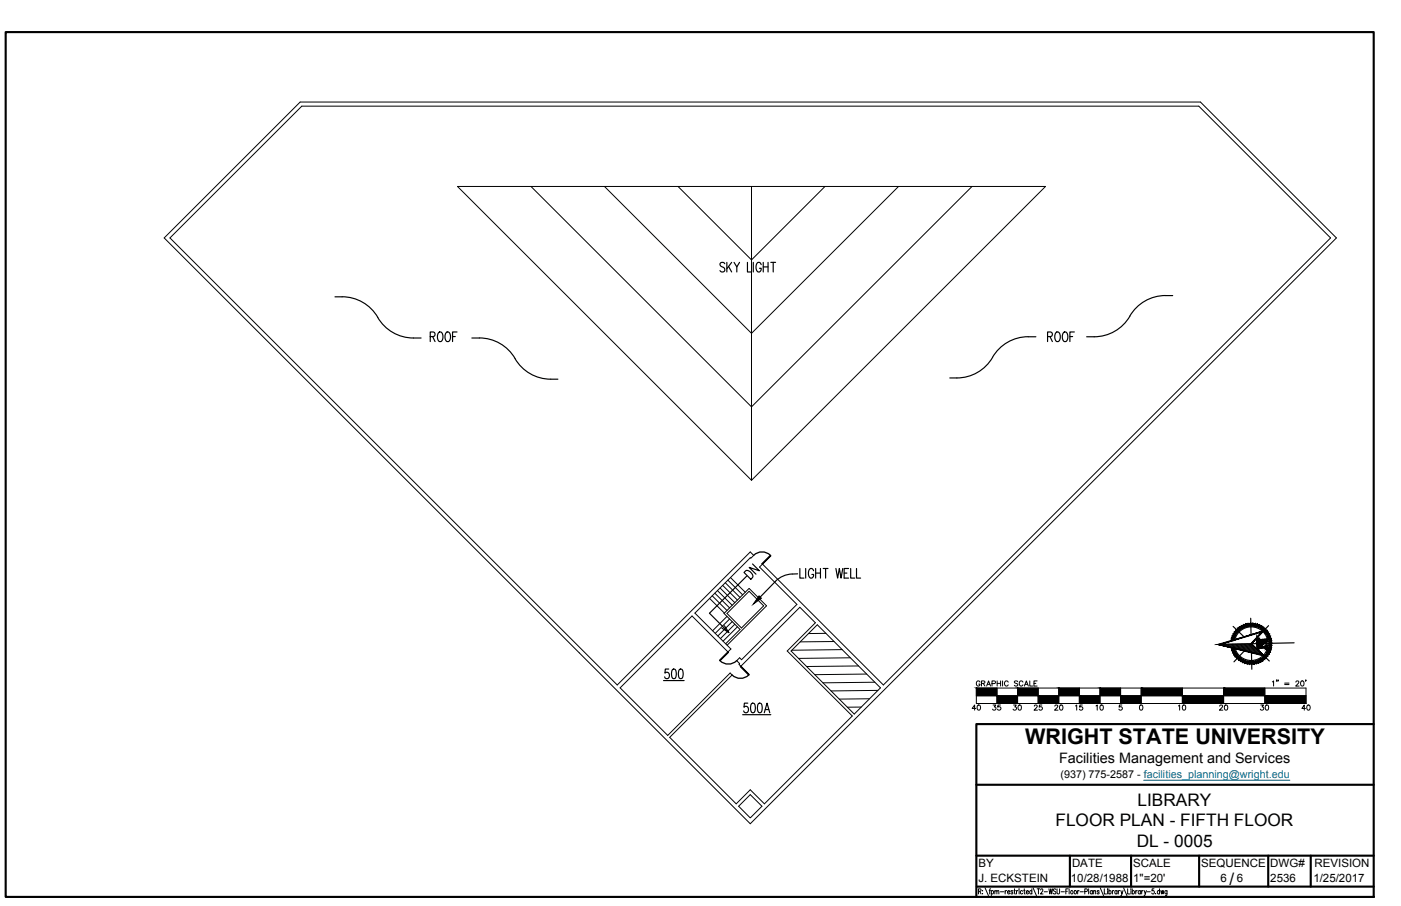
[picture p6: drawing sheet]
<svg xmlns="http://www.w3.org/2000/svg" width="432mm" height="279mm" viewBox="0 0 432 279" stroke-linecap="round" stroke-linejoin="round" font-family="sans-serif">
<!-- layer: A-EXISTING -->
<g fill="none" stroke="#000" stroke-width=".31">
<path d="M92.5 31.5h277.5l41.9 41.9-180.7 180.6-180.6-180.6zM163.7 57.5l67.9 68 68-68M186.3 57.5l45.3 45.3v45.3l90.6-90.6h-181.2l90.6 90.6M209 57.5l22.6 22.7 22.7-22.7M231.6 57.5v45.3l45.3-45.3M223.5 179.7l4.6 4.5M224.3 178.9l4.6 4.5M225.1 178.1l4.6 4.5M231.2 172l-17 17.1 11.1 11-.9 1-11.1-11.1-22.2 22.1 14.7 14.7 19.2-19.2 .6 .6-19.2 19.2 20.5 20.5 4.3-4.3 4.4 4.3 27.1-27.1-20.1-20 8.7-8.7-4.8-4.8-18.2 18.2-.6-.6 .3-.3-1-.9 1-.8 .6 .5 17-17-11.5-11.5M231.2 170.2l-41 41-137.8-137.8 40.6-40.7h276.5l40.6 40.7-137.8 137.8-37.3-37.2M218.7 184.5l4.6 4.6M219.5 183.7l4.6 4.6"/>
<path d="M220.3 182.9l4.6 4.6M221.1 182.1l4.6 4.6M221.9 181.3l4.6 4.6M222.7 180.5l4.6 4.6M223.7 198.5l4.4-4.4-4.9-4.9 7.7-7.7 5.4 5.3-12.2 12.2M224.1 190.1l-4.5 4.4M224.9 190.9l-4.5 4.4M225.7 191.7l-4.5 4.4M226.5 192.5l-4.4 4.4M227.3 193.3l-4.4 4.4M230.9 182.3l4.5 4.5-6.9 6.9-4.4-4.5zM251.9 192.7l19.5 19.4-8.1 8.1-19.5-19.4z"/>
<path d="M227.7 248.6l3.5-3.5 3.6 3.5-3.6 3.6z"/>
</g>
<!-- layer: A-NOTE -->
<g fill="none" stroke="#000" stroke-width=".36">
<path d="M103.2 91.5a13.3 13.3 0 0 1 13.8 7.3 13.4 13.4 0 0 0 12.8 5.4M223.4 81.3a.74 .74 0 0 0-1-.4 .74 .74 0 0 0-.4 1l1 .6a.79 .79 0 0 1 .2 1.3 .79 .79 0 0 1-1.3-.3M224 80.9v3M224.6 82.2l.9 1.7M225.5 80.9l-1.5 2M226.2 80.9l.9 1.4 .8-1.4M227.1 82.3v1.6M230.4 80.9v3h1.2M232.2 80.9v3M234.6 81.6a.83 .83 0 0 0-1-.7 .83 .83 0 0 0-.6 1.1l.1 1.2a.79 .79 0 0 0 1 .7 .79 .79 0 0 0 .5-1.2h-.5M235.2 80.9v3M235.2 82.3h1.5"/>
<path d="M236.7 80.9v3M237.6 80.9h1.4M238.3 80.9v3M348.2 97.5a13.2 13.2 0 0 1-13.3 6.4M361.4 91.2a13.2 13.2 0 0 0-13.2 6.3M145.4 104.2h2.4M147.7 104.2a12.9 12.9 0 0 1 11.6 7.3 13.3 13.3 0 0 0 12.7 5.4M319.3 103.9a13.4 13.4 0 0 0-14 7.3 13.3 13.3 0 0 1-12.6 5.4M230.1 177.7l-11.4 11.4 5.9 6M244.2 177a7.6 7.6 0 0 0-5.2 2.3l-4.7 4.8M245.8 177h-1.6M246.5 175.3v3h1.3"/>
<path d="M248.3 175.3v3M250.8 176a.83 .83 0 0 0-1.1-.7 .83 .83 0 0 0-.5 1.1v.8a.85 .85 0 0 0 .8 1.1 .85 .85 0 0 0 .8-1.1h-.6M251.4 175.3v3M251.4 176.7h1.5M252.9 175.3v3M253.7 175.3h1.5M254.5 175.3v3M257.6 175.3l.6 3 .5-3 .5 3 .6-3M260.2 176.7h.8M261.5 175.3h-1.3v3h1.3M262.2 175.3v3h1.3M264 175.3v3h1.3"/>
<path d="M223.3 193l1.3 2.1-2.1-1.4"/>
</g>
<!-- layer: ROOM-NUMBER -->
<path d="M204.5 209.9h6.4M206.1 206.3h-1l-.2 1.3a.94 .94 0 0 1 1.5 .5 .94 .94 0 0 1-1 1.2l-.6-.6M207.3 206.5l.5-.2a2.02 2.02 0 0 1 0 3h-.2a1.77 1.77 0 0 1-.5-2.4zM209.4 206.5l.5-.2a2.02 2.02 0 0 1 0 3h-.2a1.77 1.77 0 0 1-.5-2.4zM230.5 216.8h-1.1l-.1 1.3a.95 .95 0 0 1 1.5 .5 .95 .95 0 0 1-1.1 1.2l-.5-.6M231.6 217l.6-.2a1.77 1.77 0 0 1 .5 2.4l-.2 .5-.5 .1a2.32 2.32 0 0 1-.4-2.8zM233.8 217l.5-.2a1.77 1.77 0 0 1 .5 2.4l-.2 .5-.5 .1a2.32 2.32 0 0 1-.3-2.8zM235.6 219.8l.8-3 .9 3M235.9 218.8h1M228.9 220.4h8.7" fill="none" stroke="#000" stroke-width=".36"/>
<!-- layer: HATCH -->
<path d="M254.6 195.3l-5.4 .1M257.1 197.8l-10.5 .1M259.6 200.3l-15.6 .2M262.1 202.9l-16 .1M264.6 205.4l-16 .1M265.4 218.1h-4.2M267.1 207.9l-16 .2M268 215.5l-9.3 .1M269.6 210.4l-16 .2M270.6 212.9l-14.4 .2" fill="none" stroke="#000" stroke-width=".31"/>
<!-- layer: A-DOOR -->
<path d="M221.8 203.6l2.6-2.5 .1 .1-2.6 2.5zM221.9 203.7a3.6 3.6 0 0 0 5.1 0M225.6 208.1a3.6 3.6 0 0 0 5.2 0M228.3 205.5l2.6 2.5-.1 .2-2.6-2.6z" fill="none" stroke="#000" stroke-width=".4"/>
<!-- layer: A-NOTE -->
<path d="M233.9 183.8l.8 .7-2.5 1.8z" fill="#000" stroke="#000" stroke-width=".31"/>
<!-- layer: BORDER -->
<path d="M1.7 9.9h421.7v266.7h-421.7zM423.4 223.3h-122.5v53.3M300.9 242h122.5M300.9 263.9h122.5M301 273.4h122.4M329.7 263.9v9.5M348.6 263.9v9.5M369.6 263.9v9.5M390.9 263.9v9.5M404 263.9v9.5" fill="none" stroke="#000" stroke-width=".66"/>
<!-- layer: BORDER-NOTE -->
<g fill="none" stroke="#000" stroke-width=".31">
<path d="M301.6 274.9l.7-.1v-.6l-.7-.1v1.6M302 274.9l.4 .8M302.8 274.6h.1M302.8 275.5h.1M303.6 273.8l1 2.4M304.9 274.6h.4M305.3 274.1l-.3 .3v1.3M305.5 274.9l.2-.2a.44 .44 0 0 1 .5 .5 .44 .44 0 0 1-.7 .3M305.5 274.6v1.6M306.6 274.9l.3-.3 .3 .1v1M306.6 274.6v1.1M307.2 274.9l.3-.3 .3 .1 .1 1"/>
<path d="M308.3 275h1M309.8 274.6v1.1M310.3 274.6l-.5 .5M310.5 275.1h.7l-.1-.4a.44 .44 0 0 0-.6 .5 .44 .44 0 0 0 .7 .3M312.2 274.9l-.3-.3-.3 .1v.3l.6 .5-.3 .2-.4-.2M312.5 274.6h.4M312.7 274.1v1.3l.3 .3M313.3 274.6v1.1M313.8 274.6l-.5 .5M314 274.2h.1M314.1 274.6v1.1M315.2 274.9l-.1-.2a.43 .43 0 0 0-.6 .5 .43 .43 0 0 0 .7 .3"/>
<path d="M315.5 274.6h.4M315.7 274.1v1.3l.3 .3M316.3 275.1h.7l-.1-.4a.44 .44 0 0 0-.6 .5 .44 .44 0 0 0 .7 .3M318 274.9l-.1-.2a.43 .43 0 0 0-.6 .5 .43 .43 0 0 0 .7 .3M318 274.1v1.6M318.4 273.8l1 2.4M319.7 274.1h.8M320.1 274.1v1.6M320.7 274.5l.1-.3a.37 .37 0 0 1 .5 0 .37 .37 0 0 1 .1 .5l-.7 1h.8M321.8 275h1M323.3 274.1l.3 1.6 .3-1.6 .2 1.6 .3-1.6M325.5 274.3a.41 .41 0 0 0-.6-.2 .41 .41 0 0 0-.1 .6l.4 .2a.43 .43 0 0 1 .1 .8 .43 .43 0 0 1-.7-.2"/>
<path d="M325.8 274.1v1.4l.3 .2 .4-.2 .1-1.4M327 275h1.1M328.5 274.9h.5M329.2 274.1h-.7v1.6M329.5 274.1v1.6M332.1 274.6v1.1M332.6 274.6l-.5 .5M332.9 275h1M334.3 274.9h.7v-.7l-.7-.1v1.6M335.5 274.1v1.6M336.7 274.9l-.1-.2a.44 .44 0 0 0-.6 .5 .44 .44 0 0 0 .7 .3M336.7 274.6v1.1"/>
<path d="M337.1 274.9l.2-.3 .3 .1 .1 1M337.1 274.6v1.1M338.8 274.9l-.3-.3-.3 .1v.3l.6 .5-.3 .2-.3-.2M339.1 273.8l1 2.4M340.4 274.1v1.6h.6M341.3 274.2h.1M341.4 274.6v1.1M341.8 274.9l.1-.2a.44 .44 0 0 1 .6 .5 .44 .44 0 0 1-.7 .3M341.8 274.1v1.6M342.9 274.6v1.1M343.3 274.6l-.4 .5M344.3 274.9l-.1-.2a.44 .44 0 0 0-.6 .5 .44 .44 0 0 0 .7 .3"/>
<path d="M344.3 274.6v1.1M344.7 274.6v1.1M345.1 274.6l-.4 .5M345.5 274.6l.3 1.1 .3-1.1M345.8 275.7l-.4 .5M346.3 273.8l1 2.4M347.5 274.1v1.6h.7M348.5 274.2h.1M348.6 274.6v1.1M349 274.9l.1-.2a.43 .43 0 0 1 .6 .5 .43 .43 0 0 1-.7 .3M349 274.1v1.6M350 274.6v1.1"/>
<path d="M350.5 274.6l-.5 .5M351.5 274.9l-.1-.2a.44 .44 0 0 0-.6 .5 .44 .44 0 0 0 .7 .3M351.5 274.6v1.1M351.9 274.6v1.1M352.3 274.6l-.4 .5M352.7 274.6l.3 1.1 .3-1.1M353 275.7l-.4 .5M353.5 275h1M355.7 274.1h-.6l-.1 .7a.46 .46 0 0 1 .7 0 .46 .46 0 0 1-.1 .7 .46 .46 0 0 1-.6-.1M356.2 275.5v.1M357.4 274.9l-.2-.2a.43 .43 0 0 0-.5 .5 .43 .43 0 0 0 .7 .3M357.4 274.1v1.6"/>
<path d="M357.8 274.6l.2 1.1 .2-1.1 .3 1.1 .2-1.1M359.7 274.6l-.1 1.5-.4 .1M359.7 274.9l-.1-.2a.44 .44 0 0 0-.6 .5 .44 .44 0 0 0 .7 .3"/>
<circle cx="330.4" cy="275.1" r=".48"/>
<circle cx="331.4" cy="275.1" r=".49"/>
</g>
<path d="M352.5 240.6h45" fill="none" stroke="#007095" stroke-width=".36"/>
<!-- layer: NORTH -->
<g fill="#000" stroke="#000" stroke-width=".31">
<path d="M387.5 197.3l.1 .5zM387.6 196.8v.2zM387.9 197.2v.2zM389.1 197.2h1.2l-.9 1.5zM390.1 199.6l.1 .1zM390.3 199.5v.3zM390.3 199.5l.1 .4zM390.4 199.2l.1 .6zM387.5 199.6l.2 .6z"/>
<path d="M379.5 199.8l.7-.1-.5 .8zM380.2 199.7l-.5 .8 .7-.2zM379.7 200.5l.7-.2-.4 .9zM380.4 200.3l-.4 .9 .6-.3zM380 201.2l.6-.3-.3 1zM380.6 200.9l-.3 1 .6-.4zM380.3 201.9l.6-.4-.2 1zM380.9 201.5l-.2 1 .6-.5zM380.7 202.5l.6-.5-.1 1zM381.3 202l-.1 1 .5-.5zM381.7 202.5v1l-.5-.5zM381.7 202.5v1l.5-.6zM382.2 202.9l.1 1-.6-.4zM382.2 202.9l.1 1 .4-.6zM382.7 203.3l.3 .9-.7-.3zM382.7 203.3l.3 .9 .3-.6zM383.3 203.6l.3 .9-.6-.3zM383.3 203.6l.3 .9 .3-.7zM383.9 203.8l.4 .9-.7-.2zM383.9 203.8l.4 .9 .2-.7zM384.5 204l.6 .8-.8-.1zM384.5 204l.6 .8v-.7zM385.1 204.1l.7 .7h-.7zM385.1 204.1l.7 .7v-.7z"/>
<path d="M387.5 197.2l.1 .6zM387.5 197.2l.1 .6z"/>
<path d="M387.5 197.2l.1 .6zM387.5 197.2l.1 .6z"/>
<path d="M387.5 197.1l.1 .7zM387.5 197.1l.1 .7z"/>
<path d="M387.5 197l.1 .7zM387.5 197l.1 .7z"/>
<path d="M387.5 196.9l.1 .7zM387.5 196.9l.1 .7z"/>
<path d="M387.5 196.9l.1 .7zM387.5 196.9l.1 .7z"/>
<path d="M387.5 196.8l.1 .8zM387.5 196.8l.1 .8z"/>
<path d="M387.5 196.8l.1 .8zM387.5 196.8l.1 .8z"/>
<path d="M387.5 196.8l.1 .7zM387.5 196.8l.1 .7z"/>
<path d="M387.5 198.6l.1 1.2zM387.5 198.6l.3 1.2z"/>
<path d="M387.5 198.6l.3 1.2 .1-1.5zM387.9 198.3l.3 1.5h-.4z"/>
<path d="M387.5 196.8l.2 .7zM387.5 196.8l.2 .7z"/>
<path d="M387.5 196.8l.2 .7zM387.5 196.8l.2 .7z"/>
<path d="M387.5 199.2l.2 1zM387.5 199.2l.2 1z"/>
<path d="M387.5 196.8l.2 .7zM387.6 196.8l.1 .7z"/>
<path d="M387.6 196.8v.3zM387.6 196.8v.3zM387.6 196.8v.2z"/>
<path d="M387.9 197.2l2.6-.1zM387.9 197.3l2.6-.2zM390.5 197.1v.8zM390.4 197.2l.1 .7zM388.3 199.6l2.2-1.7zM388 199.7l2.4-1.9zM388 199.7l2.1-.2zM388 199.7l2.1-.1z"/>
<path d="M387.6 197.1l.1 .4zM387.6 197.1l.1 .4z"/>
<path d="M387.6 197.1l.1 .4zM387.6 197.1l.1 .4z"/>
<path d="M387.4 197.9h.2zM387.4 196.8v1.1zM387.4 196.8l.1 1zM387.4 196.8h.2z"/>
<path d="M387.6 197.1l.1 .4zM387.6 197.1l.1 .4z"/>
<path d="M387.6 197.2l.1 .3zM387.6 197.1l.1 .4z"/>
<path d="M387.6 197.2l.1 .3zM387.6 197.2l.1 .3z"/>
<path d="M387.6 197.2l.1 .3zM387.7 197.2v.3z"/>
<path d="M387.7 197.2v.2zM387.7 197.2v.2z"/>
<path d="M387.7 197.2v.2zM387.7 197.2v.2z"/>
<path d="M387.7 197.2v.2zM387.7 197.2l.1 .2z"/>
<path d="M387.7 197.2l.1 .2zM387.7 197.2l.1 .2z"/>
<path d="M387.7 197.2l.1 .2zM387.7 197.2l.1 .2z"/>
<path d="M387.8 197.2v.2zM387.7 197.2l.1 .2z"/>
<path d="M387.8 197.2v.2zM387.8 197.2v.2z"/>
<path d="M387.8 197.2v.2zM387.8 197.2l.1 .2z"/>
<path d="M387.8 197.2l.1 .2zM387.9 197.2v.2zM387.9 197.2v.2z"/>
<path d="M387.9 197.2v.2zM387.9 197.2v.2z"/>
<path d="M387.9 198.3l.2 1.3v-1.5zM388.1 198.1l.3 1.3-.3 .2z"/>
<path d="M387.9 197.2v.2zM387.9 197.2v.2z"/>
<path d="M387.9 197.2v.2zM387.9 197.2l.1 .2z"/>
<path d="M387.9 197.2l.1 .2 1.1-.2zM388 197.4h1.1z"/>
<path d="M388.1 198.1l.3 1.3 .7-2zM389.1 197.4l.3 1.3-1 .7z"/>
<path d="M388.1 199.6h2zM388.2 199.8l1.9-.1z"/>
<path d="M390.3 197.2l-.9 1.5 1.1-.8zM390.3 197.2l.2 .7z"/>
<path d="M390.1 199.6l.1 .1zM390.2 199.6v.1z"/>
<path d="M390.2 199.6v.1zM390.2 199.6v.1z"/>
<path d="M390.2 199.6v.1zM390.2 199.6v.1zM390.2 199.6v.1zM390.2 199.6v.1z"/>
<path d="M390.2 199.6v.1zM390.2 199.6l.1 .2zM390.2 199.6l.1 .2zM390.2 199.6l.1 .2z"/>
<path d="M390.2 199.6l.1 .2zM390.3 199.6v.2z"/>
<path d="M390.3 199.5v.3zM390.3 199.5v.3z"/>
<path d="M390.3 199.5v.3zM390.3 199.5v.3z"/>
<path d="M390.3 199.5v.3zM390.3 199.5v.3z"/>
<path d="M390.3 199.5v.3zM390.3 199.5v.3zM390.3 199.5l.1 .4z"/>
<path d="M390.3 199.5l.1 .4zM390.3 199.5l.1 .4zM390.3 199.5l.1 .4z"/>
<path d="M390.3 199.5l.1 .6zM390.3 199.5l.2 .6z"/>
<path d="M390.3 199.1h.2zM390.5 199.1l.1 1.1zM390.5 199.2l.1 1zM390.4 200.2h.2z"/>
<path d="M387.7 199.8l2.4-.1zM387.6 199.7h2.5zM387.6 199.7l.1 .6zM387.6 199.7l.1 .6zM387.5 200.3h.2zM387.5 198.6v1.7zM387.5 198.6l.1 1.6zM387.5 198.6l1.5-1.2zM387.5 198.6l1.7-1.3zM388 197.4l1.2-.1zM387.9 197.4l1.3-.1z"/>
<path d="M390.3 199.5l.2 .6zM390.3 199.5l.2 .6z"/>
<path d="M390.3 199.5l.2 .6zM390.3 199.5l.2 .6z"/>
<path d="M390.3 199.5l.2 .6zM390.3 199.5l.2 .6z"/>
<path d="M390.3 199.4l.2 .7zM390.3 199.4l.2 .7z"/>
<path d="M390.4 199.4l.1 .7zM390.4 199.4l.1 .7z"/>
<path d="M390.4 199.4l.1 .7zM390.4 199.4l.1 .7z"/>
<path d="M390.4 199.4l.1 .7zM390.4 199.4l.1 .7z"/>
<path d="M390.4 199.3l.1 .7zM390.4 199.3l.1 .7z"/>
<path d="M390.4 199.3l.1 .7zM390.4 199.3l.1 .7z"/>
<path d="M390.4 200v.1zM390.4 200v.1z"/>
<path d="M390.4 199.9v.2zM390.4 199.9v.2z"/>
<path d="M390.4 199.2l.1 .7zM390.4 199.2l.1 .7z"/>
<path d="M390.4 199.2l.1 .6zM390.4 199.2l.1 .5z"/>
<path d="M385.8 204.1l.7 .7h-.7zM385.8 204.1l.7 .7-.1-.8zM386.4 204l.8 .6-.7 .2zM386.4 204l.8 .6-.2-.7zM387 203.9l.9 .5-.7 .2zM387 203.9l.9 .5-.3-.7zM387.6 203.7l.9 .4-.6 .3zM387.6 203.7l.9 .4-.3-.6zM388.2 203.5l.9 .3-.6 .3zM388.2 203.5l.9 .3-.4-.6zM388.7 203.2l1 .2-.6 .4zM388.7 203.2l1 .2-.5-.6zM389.2 202.8l1 .1-.5 .5zM389.2 202.8l1 .1-.5-.5zM389.7 202.4l.9-.1-.4 .6zM390.1 201.9l-.4 .5 .9-.1zM390.1 201.9l.9-.1-.4 .5zM390.4 201.4l-.3 .5 .9-.1zM390.4 201.4l1-.3-.4 .7zM390.7 200.8l-.3 .6 1-.3zM390.7 200.8l.9-.3-.2 .6zM390.9 200.3l-.2 .5 .9-.3zM390.9 200.3l.9-.5-.2 .7zM391.1 199.6l-.2 .7 .9-.5zM391.1 199.6l.8-.5-.1 .7zM391.2 199l-.1 .6 .8-.5zM391.2 199l.7-.6v.7zM391.2 198.4v.6l.7-.6zM391.9 197.7v.7h-.7zM391.2 197.8v.6l.7-.7zM391.7 197l.2 .7-.7 .1zM391 197.2l.2 .6 .5-.8zM391.5 196.3l.2 .7-.7 .2zM390.9 196.6l.1 .6 .5-.9zM391.3 195.7l.2 .6-.6 .3zM390.6 196l.3 .6 .4-.9zM390.9 195.1l.4 .6-.7 .3zM390.3 195.5l.3 .5 .3-.9zM390.5 194.5l.4 .6-.6 .4zM389.9 195l.4 .5 .2-1zM390 194l.5 .5-.6 .5zM390 194l-.5 .5 .4 .5zM389.5 193.5l.5 .5-.5 .5zM389.5 193.5l-.5 .6 .5 .4zM388.9 193.1l.6 .4-.5 .6zM388.9 193.1l-.4 .7 .5 .3zM388.3 192.8l.6 .3-.4 .7zM388.3 192.8l-.4 .7 .6 .3zM387.6 192.5l.7 .3-.4 .7zM387.6 192.5l-.2 .7 .5 .3zM386.9 192.4l.7 .1-.2 .7zM386.9 192.4l-.1 .7 .6 .1zM386.2 192.2l.7 .2-.1 .7zM386.2 192.2l-.1 .8 .7 .1zM385.5 192.2h.7l-.1 .8zM385.5 192.2v.8h.6zM384.8 192.3l.7-.1v.8zM384.8 192.3l.1 .7h.6zM384.1 192.4l.7-.1 .1 .7zM384.1 192.4l.2 .7 .6-.1zM383.4 192.7l.7-.3 .2 .7zM383.4 192.7l.3 .6 .6-.2zM382.7 192.9l.7-.2 .3 .6zM382.7 192.9l.4 .7 .6-.3zM382.1 193.3l.6-.4 .4 .7zM382.1 193.3l.4 .6 .6-.3zM381.5 193.8l.6-.5 .4 .6zM381.5 193.8l.5 .5 .5-.4zM381 194.3l.5-.5 .5 .5zM381 194.3l.6 .4 .4-.4zM381 194.3l.6 .4-1.1 .1zM380.5 194.8l.6 .5 .5-.6zM380.5 194.8l.6 .5-.9 .1zM380.2 195.4l.6 .4 .3-.5zM380.2 195.4l.6 .4-1 .3zM379.8 196.1l.7 .3 .3-.6zM379.8 196.1l.7 .3-.9 .4zM379.6 196.8l.7 .2 .2-.6zM379.6 196.8l.7 .2-.9 .5zM379.4 197.5l.8 .1 .1-.6z"/>
<path d="M375.3 198.7l14.1 3.6v-.3zM375.3 198.7h.9l13.2 3.3zM375.3 198.7h.9l13.3-4.2zM376.2 198.7l13.3-4.2-.7 .5zM388.8 195l-3 3.5 3.7-4zM388.8 195l-3 3.5h-.3zM385.5 198.5l4 3.6-3.7-3.6zM385.5 198.5l4 3.6-.2 .1z"/>
</g>
<circle cx="390.1" cy="199.6" r=".18" fill="#000"/>
<g fill="none" stroke="#000" stroke-width=".36">
<path d="M375.9 198.7v.1M376.3 198.7l.2 .2M376.7 198.7l.3 .3M377.1 198.7l.4 .5M377.4 198.7l.7 .6M377.8 198.7l.8 .8M378.2 198.7l1 .9M378.6 198.7l1.1 1M379 198.7l1.3 1.2M379.4 198.7l1.4 1.3M379.8 198.6l1.6 1.5M380.1 193.2l3.4 3.2"/>
<path d="M380.2 198.6l1.7 1.7M380.6 198.6l1.9 1.8M380.6 197.3a5.2 5.2 0 0 1 7.9-3.1 5.2 5.2 0 0 1 .2 8.5 5.2 5.2 0 0 1-8-2.7M381 198.6l2 1.9M381.4 198.6l2.2 2.1-3.3 3.4M381.8 198.6l2.3 2.2M382.2 198.6l2.4 2.4M382.5 198.6l2.7 2.5M382.9 198.6l2.8 2.6 .1 5.2M383.3 198.6l3 2.8M383.7 198.6l3.1 2.9M384.1 198.6l3.2 3"/>
<path d="M384.5 198.5l3.4 3.3M384.9 198.5l3.5 3.4M385.3 198.5l3.7 3.5M385.5 190.7l.1 5.1M387.7 198.5l-12 .2M391 192.9l-3.3 3.5M398.9 198.2l-9.2 .2M387.8 200.6l3.4 3.2"/>
</g>
<!-- layer: Graphic Scale -->
<g fill="none" stroke="#000" stroke-width=".31">
<path d="M300.9 212.2h101.6v4.8h-101.6zM300.9 214.6h101.6M307.3 212.2v4.8M313.6 212.2v4.8M320 212.2v4.8M326.3 212.2v4.8M332.7 212.2v4.8M339 212.2v4.8M345.4 212.2v4.8M345.8 217.4h-.8l-.1 .7a.56 .56 0 0 1 .9 0 .56 .56 0 0 1-.1 .8 .56 .56 0 0 1-.8-.2M351.4 217.5a.79 .79 0 0 1 .9 .6 .79 .79 0 0 1-.5 .9l-.5-.3zM351.7 212.2v4.8"/>
<path d="M364.4 212.2v4.8M377.1 212.2v4.8M389.8 212.2v4.8M392.1 210.3l.4-.3v1.6M393.5 209.8l-.1 .3M394 209.8l-.2 .3M395.9 210.7h1.4M395.9 211.1h1.4M399.4 210.4l.3-.4 .6 .3-1 1.3h1.1M401.1 210.1a.79 .79 0 0 1 .9 .5 .79 .79 0 0 1-.5 1l-.6-.3-.1-.6zM402.5 209.8l-.1 .3"/>
</g>
<g fill="#000" stroke="#000" stroke-width=".31">
<path d="M300.9 212.2l6.4 2.4v-2.4zM300.9 212.2l6.4 2.4h-6.4z"/>
<path d="M307.3 214.6l6.3 2.4v-2.4zM307.3 214.6l6.3 2.4h-6.3z"/>
<path d="M313.6 212.2l6.4 2.4v-2.4zM313.6 212.2l6.4 2.4h-6.4z"/>
<path d="M320 214.6l6.3 2.4v-2.4zM320 214.6l6.3 2.4h-6.3z"/>
<path d="M326.3 212.2l6.4 2.4v-2.4zM326.3 212.2l6.4 2.4h-6.4z"/>
<path d="M332.7 214.6l6.3 2.4v-2.4zM332.7 214.6l6.3 2.4h-6.3z"/>
<path d="M339 212.2l6.4 2.4v-2.4zM339 212.2l6.4 2.4h-6.4z"/>
<path d="M345.4 214.6l6.3 2.4v-2.4zM345.4 214.6l6.3 2.4h-6.3z"/>
<path d="M351.7 212.2l12.7 2.4v-2.4zM351.7 212.2l12.7 2.4h-12.7z"/>
<path d="M364.4 214.6l12.7 2.4v-2.4zM364.4 214.6l12.7 2.4h-12.7z"/>
<path d="M377.1 212.2l12.7 2.4v-2.4zM377.1 212.2l12.7 2.4h-12.7z"/>
<path d="M389.8 214.6l12.7 2.4v-2.4zM389.8 214.6l12.7 2.4h-12.7z"/>
</g>
<text font-size="8.4" x="235.3" y="179.9" transform="rotate(-90 235.3 179.9)">DN</text>
<text font-size="6.7" x="315.9" y="229.5">WRIGHT STATE UNIVERSITY</text>
<g font-size="6.2">
<text x="131.6" y="106.5">ROOF</text>
<text x="322.1" y="106.5">ROOF</text>
</g>
<g font-size="5.3">
<text x="350.6" y="248.4">LIBRARY</text>
<text x="325.3" y="254.8">FLOOR PLAN - FIFTH FLOOR</text>
<text x="350.4" y="261.2">DL - 0005</text>
<text x="378.9" y="272.8">/</text>
</g>
<g font-size="4.4">
<text x="299.9" y="212.7">GRAPHIC SCALE</text>
<text x="298.8" y="220.1">40</text>
<text x="305.2" y="220.1">35</text>
<text x="311.5" y="220.1">30</text>
<text x="317.9" y="220.1">25</text>
<text x="324.2" y="220.1">20</text>
<text x="330.6" y="220.1">15</text>
<text x="336.9" y="220.1">10</text>
<text x="362.3" y="220.1">10</text>
<text x="375" y="220.1">20</text>
<text x="387.7" y="220.1">30</text>
<text x="400.4" y="220.1">40</text>
<text x="326.4" y="235.4">Facilities Management and Services</text>
</g>
<g font-size="3.5">
<text x="301.6" y="267.4">BY</text>
<text x="330.4" y="267.4">DATE</text>
<text x="349.3" y="267.4">SCALE</text>
<text x="370.2" y="267.4">SEQUENCE</text>
<text x="391.5" y="267.4">DWG#</text>
<text x="405.2" y="267.4">REVISION</text>
<text x="301.6" y="272.1">J. ECKSTEIN</text>
<text x="330.1" y="272.1">10/28/1988</text>
<text x="349.3" y="272.1">1&quot;=20'</text>
<text x="376.2" y="272.1">6</text>
<text x="381.2" y="272.1">6</text>
<text x="391.5" y="272.1">2536</text>
<text x="404.8" y="272.1">1/25/2017</text>
</g>
<text font-size="3.3" x="326.8" y="239.9">(937) 775-2587 - facilities_planning@wright.edu</text>
</svg>
